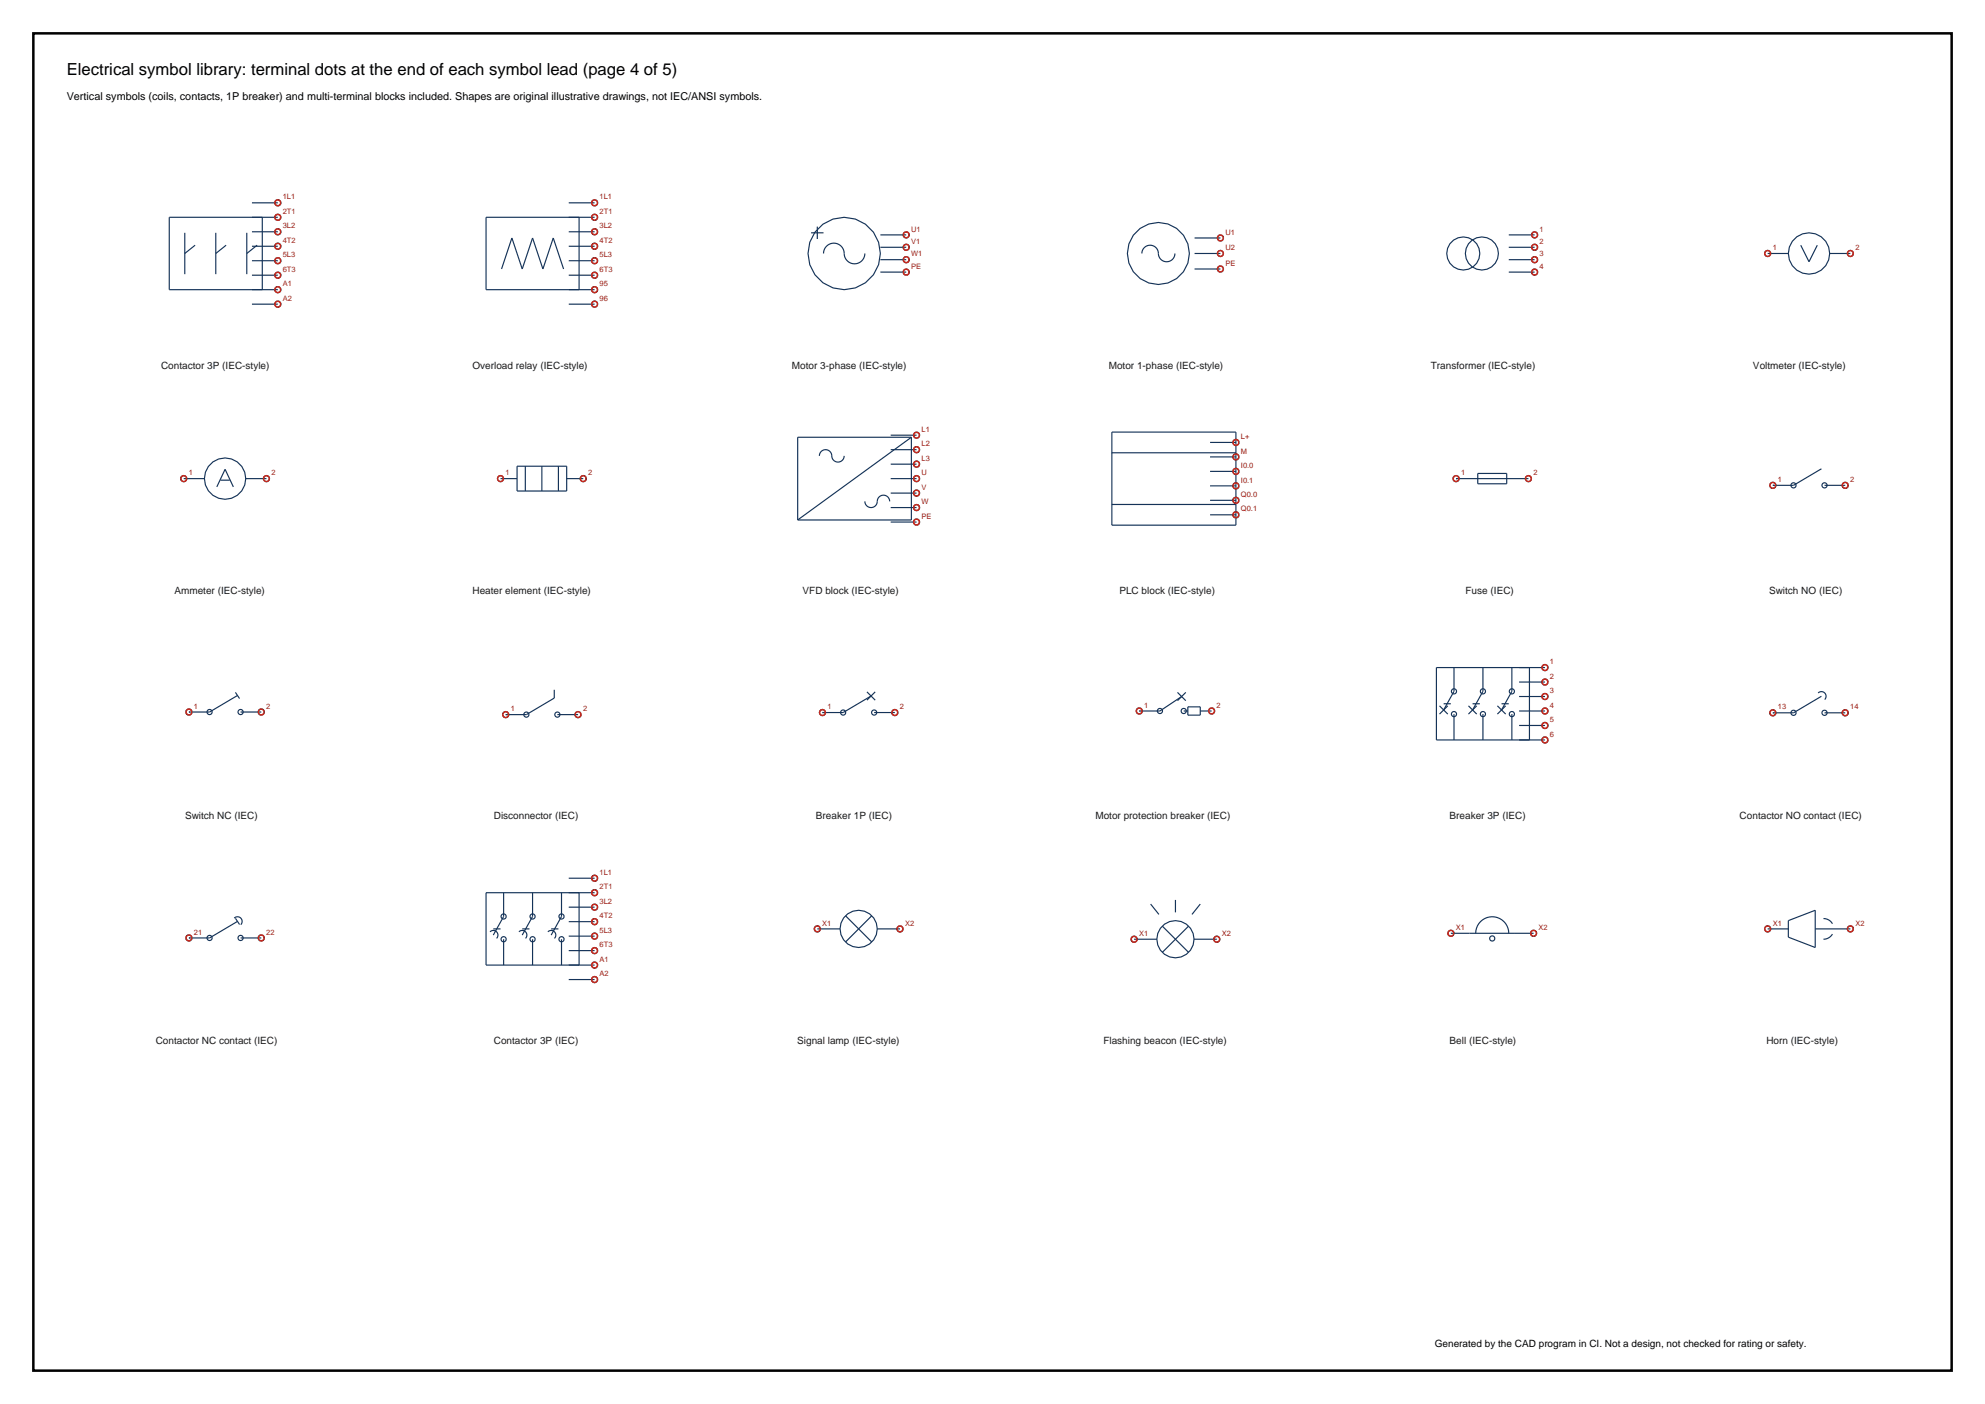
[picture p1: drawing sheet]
<svg xmlns="http://www.w3.org/2000/svg" width="420mm" height="297mm" viewBox="0 0 420 297" stroke-linecap="round" stroke-linejoin="round" font-family="sans-serif">
<path d="M7.1 7.1h405.8v282.8h-405.8z" fill="none" stroke="#000" stroke-width=".53"/>
<g fill="none" stroke="#143359" stroke-width=".25">
<path d="M39.1 49.2v8.8M41.3 51.9l-2.2 1.7M45.7 49.2v8.8M47.8 51.9l-2.1 1.7M52.2 49.2v8.8M53.3 42.9h5.5M53.3 49h5.5M53.3 52.1h5.5M53.3 55.2h5.5M53.3 58.2h5.5M54.4 51.9l-2.2 1.7M55.5 46v15.3"/>
<path d="M58.8 46h-23v15.3h23M106.1 56.9l2.2-6.6 2.2 6.6 2.2-6.6 2.2 6.6 2.2-6.6 2.1 6.6M120.3 42.9h5.5M120.3 49h5.5M120.3 52.1h5.5M120.3 55.2h5.5M120.3 58.2h5.5M122.5 46v15.3M125.8 46h-23v15.3h23M171.6 49.2h2.6M172.9 47.9v2.7M174.2 53.6a2.21 2.21 0 0 1 2.4-2.2 2.21 2.21 0 0 1 2 2.6 2.19 2.19 0 0 0 2.4 1.8 2.19 2.19 0 0 0 2-2.2"/>
<path d="M186.3 49.7h5.4M186.3 52.3h5.4M186.3 54.9h5.4M186.3 57.6h5.4M241.6 53.6a1.77 1.77 0 0 1 1.9-1.7 1.77 1.77 0 0 1 1.6 2 1.75 1.75 0 0 0 1.9 1.5 1.75 1.75 0 0 0 1.6-1.8M252.8 50.3h5.4M252.8 53.6h5.4M252.8 56.9h5.4M319.2 49.7h5.5M319.2 52.3h5.5M319.2 54.9h5.5M319.2 57.6h5.5"/>
<path d="M374 53.6h4.4M381 51.9l1.8 3.5 1.7-3.5M387.1 53.6h4.4M53.3 64.3h5.5M120.3 64.3h5.5M109.4 98.6h10.5v5.3h-10.5zM111.2 98.6v5.3M114.7 98.6v5.3M118.2 98.6v5.3M173.4 96.4a1.37 1.37 0 0 1 1.5-1.3 1.37 1.37 0 0 1 1.2 1.7 1.31 1.31 0 0 0 1.4 .9 1.31 1.31 0 0 0 1.1-1.3M188.5 92.1h5.4M188.5 95.1h5.4"/>
<path d="M188.5 98.2h5.4M192.8 92.5v17.5h-24M192.8 92.5h-24v17.5M192.8 92.5l-24 17.5M235.3 91.4h26.2v19.7h-26.2zM235.3 95.8h26.2M256 93.6h5.5M256 96.7h5.5M256 99.7h5.5M385.4 99.2l-5.9 3.5h-4.4M38.9 101.2h4.4M45.9 103l1.7-3.7 1.8 3.7"/>
<path d="M46.6 101.6h2M52 101.2h4.4M105.9 101.2h3.5M119.9 101.2h3.5M183 106.1a1.37 1.37 0 0 0 1.6 1.2 1.37 1.37 0 0 0 1.1-1.6 1.31 1.31 0 0 1 1.4-.9 1.31 1.31 0 0 1 1.1 1.3M188.5 101.2h5.4M188.5 104.3h5.4M188.5 107.4h5.4M188.5 110.4h5.4M235.3 106.7h26.2M256 102.8h5.5M256 105.8h5.5"/>
<path d="M256 108.9h5.5M308.1 101.2h15.3M308.1 101.2h.1M312.7 100.2h6.1v2.1h-6.1zM375.1 102.7h.1M386 102.7h4.4M40 150.6h.1M49.8 146.5l.9 1.3M50.2 147.1l-5.9 3.5h-4.3M50.9 150.6h4.4M107 151.2h.1M117.3 145.9v1.8l-5.9 3.5h-4.4"/>
<path d="M117.9 151.2h4.4M174 150.7h.1M183.4 146.4l1.8 1.7M184.3 147.2l-5.9 3.5h-4.4M185 150.7h4.3M185.2 146.4l-1.8 1.7M241.1 150.4h.1M249.1 146.5l1.8 1.7M250 147.3l-4.6 3.1h-4.3M250.5 150.4h.8M250.9 146.5l-1.8 1.7M251.3 149.5h2.7v1.8h-2.7z"/>
<path d="M254 150.4h2.4M304.6 149.3l1.7 1.8M305.5 148.9h1.5M306.3 149.3l-1.7 1.8M307.6 141.2v5l-2.1 4M307.6 151.1v5.4M310.7 149.3l1.8 1.8M311.6 148.9h1.5M312.5 149.3l-1.8 1.8M313.8 141.2v5l-2.2 4M313.8 151.1v5.4M316.8 149.3l1.8 1.8"/>
<path d="M317.7 148.9h1.5M318.6 149.3l-1.8 1.8M319.9 141.2v5l-2.2 4M319.9 151.1v5.4M321.4 150.4h5.5M321.4 144.3h5.5M321.4 147.3h5.5M321.4 153.5h5.5M323.6 141.2v15.3M326.9 141.2h-23v15.3h23M375.1 150.8h.1M384.7 146.6a.98 .98 0 0 1 1.4 0 .98 .98 0 0 1 0 1.4"/>
<path d="M385.4 147.3l-5.9 3.5h-4.4M386 150.8h4.4M40 198.4h.1M49.6 194.2a.98 .98 0 0 1 1.3 0 .98 .98 0 0 1 0 1.4M49.8 194.3l.9 1.3M50.2 194.9l-5.9 3.5h-4.3M50.9 198.4h4.4M103.7 197.1a.98 .98 0 0 1 1.4 0 .98 .98 0 0 1 0 1.4M104.4 196.5h1.5M106.6 188.8v5.1l-2.2 3.9M106.6 198.7v5.5M109.8 197.1a.98 .98 0 0 1 1.4 0 .98 .98 0 0 1 0 1.4"/>
<path d="M110.5 196.5h1.5M112.7 188.8v5.1l-2.2 3.9M112.7 198.7v5.5M115.9 197.1a.98 .98 0 0 1 1.4 0 .98 .98 0 0 1 0 1.4M116.6 196.5h1.6M118.8 188.8v5.1l-2.2 3.9M118.8 198.7v5.5M120.3 185.8h5.5M120.3 191.9h5.5M120.3 195h5.5M120.3 198h5.5M122.5 188.8v15.4"/>
<path d="M125.8 188.8h-23v15.4h23M172.9 196.5h4.8M178.9 193.7l5.6 5.6M184.5 193.7l-5.6 5.6M185.6 196.5h4.8M240 198.7h4.8M243.5 191.2l1.7 2.2M245.9 195.9l5.6 5.6M248.7 190.4v2.6M251.5 195.9l-5.6 5.6M252.6 198.7h4.9M254 191.2l-1.8 2.2"/>
<path d="M307 197.4h17.5M312.2 197.4a3.5 3.5 0 0 1 3.5-3.5 3.5 3.5 0 0 1 3.5 3.5M374 196.5h4.4M378.4 194.7l5.7-2.1v7.8l-5.7-2.2zM384.1 196.5h7.4M385.8 194.3a2.19 2.19 0 0 1 1.9 1.1M387.7 197.6a2.19 2.19 0 0 1-1.9 1.1M120.3 201.1h5.5M120.3 207.2h5.5"/>
<circle cx="58.8" cy="52.1" r=".66"/>
<circle cx="58.8" cy="55.2" r=".66"/>
<circle cx="58.8" cy="49" r=".66"/>
<circle cx="58.8" cy="58.2" r=".66"/>
<circle cx="58.8" cy="46" r=".66"/>
<circle cx="58.8" cy="42.9" r=".66"/>
<circle cx="125.8" cy="52.1" r=".66"/>
<circle cx="125.8" cy="49" r=".66"/>
<circle cx="125.8" cy="55.2" r=".66"/>
<circle cx="125.8" cy="58.2" r=".66"/>
<circle cx="125.8" cy="46" r=".66"/>
<circle cx="125.8" cy="42.9" r=".66"/>
<circle cx="178.6" cy="53.6" r="7.7"/>
<circle cx="191.7" cy="54.9" r=".66"/>
<circle cx="191.7" cy="49.7" r=".66"/>
<circle cx="191.7" cy="52.3" r=".66"/>
<circle cx="191.7" cy="57.6" r=".66"/>
<circle cx="245.1" cy="53.6" r="6.6"/>
<circle cx="258.2" cy="50.3" r=".66"/>
<circle cx="258.2" cy="53.6" r=".66"/>
<circle cx="258.2" cy="56.9" r=".66"/>
<circle cx="309.6" cy="53.6" r="3.5"/>
<circle cx="313.5" cy="53.6" r="3.5"/>
<circle cx="324.7" cy="52.3" r=".66"/>
<circle cx="324.7" cy="54.9" r=".66"/>
<circle cx="324.7" cy="57.6" r=".66"/>
<circle cx="324.7" cy="49.7" r=".66"/>
<circle cx="374" cy="53.6" r=".66"/>
<circle cx="382.8" cy="53.6" r="4.4"/>
<circle cx="391.5" cy="53.6" r=".66"/>
<circle cx="58.8" cy="64.3" r=".66"/>
<circle cx="58.8" cy="61.3" r=".66"/>
<circle cx="125.8" cy="64.3" r=".66"/>
<circle cx="125.8" cy="61.3" r=".66"/>
<circle cx="193.9" cy="92.1" r=".66"/>
<circle cx="193.9" cy="98.2" r=".66"/>
<circle cx="193.9" cy="95.1" r=".66"/>
<circle cx="261.5" cy="96.7" r=".66"/>
<circle cx="261.5" cy="99.7" r=".66"/>
<circle cx="261.5" cy="93.6" r=".66"/>
<circle cx="38.9" cy="101.2" r=".66"/>
<circle cx="47.6" cy="101.2" r="4.4"/>
<circle cx="56.4" cy="101.2" r=".66"/>
<circle cx="105.9" cy="101.2" r=".66"/>
<circle cx="123.4" cy="101.2" r=".66"/>
<circle cx="193.9" cy="110.4" r=".66"/>
<circle cx="193.9" cy="101.2" r=".66"/>
<circle cx="193.9" cy="104.3" r=".66"/>
<circle cx="193.9" cy="107.4" r=".66"/>
<circle cx="261.5" cy="108.9" r=".66"/>
<circle cx="261.5" cy="102.8" r=".66"/>
<circle cx="261.5" cy="105.8" r=".66"/>
<circle cx="308.1" cy="101.2" r=".66"/>
<circle cx="323.4" cy="101.2" r=".66"/>
<circle cx="375.1" cy="102.7" r=".66"/>
<circle cx="379.5" cy="102.7" r=".55"/>
<circle cx="386" cy="102.7" r=".55"/>
<circle cx="390.4" cy="102.7" r=".66"/>
<circle cx="40" cy="150.6" r=".66"/>
<circle cx="44.3" cy="150.6" r=".55"/>
<circle cx="50.9" cy="150.6" r=".55"/>
<circle cx="55.3" cy="150.6" r=".66"/>
<circle cx="107" cy="151.2" r=".66"/>
<circle cx="111.4" cy="151.2" r=".55"/>
<circle cx="117.9" cy="151.2" r=".55"/>
<circle cx="122.3" cy="151.2" r=".66"/>
<circle cx="174" cy="150.7" r=".66"/>
<circle cx="178.4" cy="150.7" r=".55"/>
<circle cx="185" cy="150.7" r=".55"/>
<circle cx="189.3" cy="150.7" r=".66"/>
<circle cx="241.1" cy="150.4" r=".66"/>
<circle cx="245.4" cy="150.4" r=".55"/>
<circle cx="250.5" cy="150.4" r=".55"/>
<circle cx="256.4" cy="150.4" r=".66"/>
<circle cx="307.6" cy="151.1" r=".55"/>
<circle cx="307.6" cy="146.2" r=".55"/>
<circle cx="313.8" cy="151.1" r=".55"/>
<circle cx="313.8" cy="146.2" r=".55"/>
<circle cx="319.9" cy="151.1" r=".55"/>
<circle cx="319.9" cy="146.2" r=".55"/>
<circle cx="326.9" cy="153.5" r=".66"/>
<circle cx="326.9" cy="150.4" r=".66"/>
<circle cx="326.9" cy="141.2" r=".66"/>
<circle cx="326.9" cy="144.3" r=".66"/>
<circle cx="326.9" cy="156.5" r=".66"/>
<circle cx="326.9" cy="147.3" r=".66"/>
<circle cx="375.1" cy="150.8" r=".66"/>
<circle cx="379.5" cy="150.8" r=".55"/>
<circle cx="386" cy="150.8" r=".55"/>
<circle cx="390.4" cy="150.8" r=".66"/>
<circle cx="40" cy="198.4" r=".66"/>
<circle cx="44.3" cy="198.4" r=".55"/>
<circle cx="50.9" cy="198.4" r=".55"/>
<circle cx="55.3" cy="198.4" r=".66"/>
<circle cx="106.6" cy="193.9" r=".55"/>
<circle cx="106.6" cy="198.7" r=".55"/>
<circle cx="112.7" cy="193.9" r=".55"/>
<circle cx="112.7" cy="198.7" r=".55"/>
<circle cx="118.8" cy="193.9" r=".55"/>
<circle cx="118.8" cy="198.7" r=".55"/>
<circle cx="125.8" cy="198" r=".66"/>
<circle cx="125.8" cy="185.8" r=".66"/>
<circle cx="125.8" cy="195" r=".66"/>
<circle cx="125.8" cy="188.8" r=".66"/>
<circle cx="125.8" cy="191.9" r=".66"/>
<circle cx="172.9" cy="196.5" r=".66"/>
<circle cx="181.7" cy="196.5" r="3.9"/>
<circle cx="190.4" cy="196.5" r=".66"/>
<circle cx="240" cy="198.7" r=".66"/>
<circle cx="248.7" cy="198.7" r="3.9"/>
<circle cx="257.5" cy="198.7" r=".66"/>
<circle cx="307" cy="197.4" r=".66"/>
<circle cx="315.7" cy="198.5" r=".55"/>
<circle cx="324.5" cy="197.4" r=".66"/>
<circle cx="374" cy="196.5" r=".66"/>
<circle cx="391.5" cy="196.5" r=".66"/>
<circle cx="125.8" cy="201.1" r=".66"/>
<circle cx="125.8" cy="207.2" r=".66"/>
<circle cx="125.8" cy="204.2" r=".66"/>
</g>
<g fill="none" stroke="#c7291f" stroke-width=".32">
<circle cx="58.8" cy="58.2" r=".62"/>
<circle cx="58.8" cy="49" r=".62"/>
<circle cx="58.8" cy="42.9" r=".62"/>
<circle cx="58.8" cy="52.1" r=".62"/>
<circle cx="58.8" cy="46" r=".62"/>
<circle cx="58.8" cy="55.2" r=".62"/>
<circle cx="125.8" cy="58.2" r=".62"/>
<circle cx="125.8" cy="52.1" r=".62"/>
<circle cx="125.8" cy="46" r=".62"/>
<circle cx="125.8" cy="42.9" r=".62"/>
<circle cx="125.8" cy="49" r=".62"/>
<circle cx="125.8" cy="55.2" r=".62"/>
<circle cx="191.7" cy="54.9" r=".62"/>
<circle cx="191.7" cy="49.7" r=".62"/>
<circle cx="191.7" cy="52.3" r=".62"/>
<circle cx="191.7" cy="57.6" r=".62"/>
<circle cx="258.2" cy="50.3" r=".62"/>
<circle cx="258.2" cy="53.6" r=".62"/>
<circle cx="258.2" cy="56.9" r=".62"/>
<circle cx="324.7" cy="49.7" r=".62"/>
<circle cx="324.7" cy="52.3" r=".62"/>
<circle cx="324.7" cy="54.9" r=".62"/>
<circle cx="324.7" cy="57.6" r=".62"/>
<circle cx="374" cy="53.6" r=".62"/>
<circle cx="391.5" cy="53.6" r=".62"/>
<circle cx="58.8" cy="64.3" r=".62"/>
<circle cx="58.8" cy="61.3" r=".62"/>
<circle cx="125.8" cy="61.3" r=".62"/>
<circle cx="125.8" cy="64.3" r=".62"/>
<circle cx="193.9" cy="92.1" r=".62"/>
<circle cx="193.9" cy="95.1" r=".62"/>
<circle cx="193.9" cy="98.2" r=".62"/>
<circle cx="261.5" cy="96.7" r=".62"/>
<circle cx="261.5" cy="99.7" r=".62"/>
<circle cx="261.5" cy="93.6" r=".62"/>
<circle cx="38.9" cy="101.2" r=".62"/>
<circle cx="56.4" cy="101.2" r=".62"/>
<circle cx="105.9" cy="101.2" r=".62"/>
<circle cx="123.4" cy="101.2" r=".62"/>
<circle cx="193.9" cy="107.4" r=".62"/>
<circle cx="193.9" cy="101.2" r=".62"/>
<circle cx="193.9" cy="104.3" r=".62"/>
<circle cx="193.9" cy="110.4" r=".62"/>
<circle cx="261.5" cy="108.9" r=".62"/>
<circle cx="261.5" cy="105.8" r=".62"/>
<circle cx="261.5" cy="102.8" r=".62"/>
<circle cx="308.1" cy="101.2" r=".62"/>
<circle cx="323.4" cy="101.2" r=".62"/>
<circle cx="375.1" cy="102.7" r=".62"/>
<circle cx="390.4" cy="102.7" r=".62"/>
<circle cx="40" cy="150.6" r=".62"/>
<circle cx="55.3" cy="150.6" r=".62"/>
<circle cx="107" cy="151.2" r=".62"/>
<circle cx="122.3" cy="151.2" r=".62"/>
<circle cx="174" cy="150.7" r=".62"/>
<circle cx="189.3" cy="150.7" r=".62"/>
<circle cx="241.1" cy="150.4" r=".62"/>
<circle cx="256.4" cy="150.4" r=".62"/>
<circle cx="326.9" cy="150.4" r=".62"/>
<circle cx="326.9" cy="147.3" r=".62"/>
<circle cx="326.9" cy="153.5" r=".62"/>
<circle cx="326.9" cy="144.3" r=".62"/>
<circle cx="326.9" cy="141.2" r=".62"/>
<circle cx="326.9" cy="156.5" r=".62"/>
<circle cx="375.1" cy="150.8" r=".62"/>
<circle cx="390.4" cy="150.8" r=".62"/>
<circle cx="40" cy="198.4" r=".62"/>
<circle cx="55.3" cy="198.4" r=".62"/>
<circle cx="125.8" cy="198" r=".62"/>
<circle cx="125.8" cy="195" r=".62"/>
<circle cx="125.8" cy="185.8" r=".62"/>
<circle cx="125.8" cy="191.9" r=".62"/>
<circle cx="125.8" cy="188.8" r=".62"/>
<circle cx="172.9" cy="196.5" r=".62"/>
<circle cx="190.4" cy="196.5" r=".62"/>
<circle cx="240" cy="198.7" r=".62"/>
<circle cx="257.5" cy="198.7" r=".62"/>
<circle cx="307" cy="197.4" r=".62"/>
<circle cx="324.5" cy="197.4" r=".62"/>
<circle cx="374" cy="196.5" r=".62"/>
<circle cx="391.5" cy="196.5" r=".62"/>
<circle cx="125.8" cy="201.1" r=".62"/>
<circle cx="125.8" cy="207.2" r=".62"/>
<circle cx="125.8" cy="204.2" r=".62"/>
</g>
<text font-size="3.5" x="14.1" y="15.9">Electrical symbol library: terminal dots at the end of each symbol lead (page 4 of 5)</text>
<text font-size="2.3" x="14.1" y="21.2">Vertical symbols (coils, contacts, 1P breaker) and multi-terminal blocks included. Shapes are original illustrative drawings, not IEC/ANSI symbols.</text>
<g font-size="2.1" fill="#1a1a1a">
<text x="34.1" y="78">Contactor 3P (IEC-style)</text>
<text x="100" y="78">Overload relay (IEC-style)</text>
<text x="167.6" y="78">Motor 3-phase (IEC-style)</text>
<text x="234.6" y="78">Motor 1-phase (IEC-style)</text>
<text x="302.8" y="78">Transformer (IEC-style)</text>
<text x="370.9" y="78">Voltmeter (IEC-style)</text>
<text x="36.9" y="125.6">Ammeter (IEC-style)</text>
<text x="100" y="125.6">Heater element (IEC-style)</text>
<text x="169.8" y="125.6">VFD block (IEC-style)</text>
<text x="236.9" y="125.6">PLC block (IEC-style)</text>
<text x="310.1" y="125.6">Fuse (IEC)</text>
<text x="374.3" y="125.6">Switch NO (IEC)</text>
<text x="39.2" y="173.2">Switch NC (IEC)</text>
<text x="104.5" y="173.2">Disconnector (IEC)</text>
<text x="172.6" y="173.2">Breaker 1P (IEC)</text>
<text x="231.8" y="173.2">Motor protection breaker (IEC)</text>
<text x="306.7" y="173.2">Breaker 3P (IEC)</text>
<text x="368.1" y="173.2">Contactor NO contact (IEC)</text>
<text x="32.9" y="220.8">Contactor NC contact (IEC)</text>
<text x="104.5" y="220.8">Contactor 3P (IEC)</text>
<text x="168.7" y="220.8">Signal lamp (IEC-style)</text>
<text x="233.5" y="220.8">Flashing beacon (IEC-style)</text>
<text x="306.7" y="220.8">Bell (IEC-style)</text>
<text x="373.7" y="220.8">Horn (IEC-style)</text>
</g>
<text font-size="2.1" x="303.6" y="285">Generated by the CAD program in CI. Not a design, not checked for rating or safety.</text>
<g font-size="1.6" fill="#991a0d">
<text x="59.8" y="42.2">1L1</text>
<text x="59.8" y="45.3">2T1</text>
<text x="126.9" y="42.2">1L1</text>
<text x="126.9" y="45.3">2T1</text>
<text x="59.8" y="48.3">3L2</text>
<text x="59.8" y="51.4">4T2</text>
<text x="126.9" y="48.3">3L2</text>
<text x="126.9" y="51.4">4T2</text>
<text x="192.8" y="49">U1</text>
<text x="192.8" y="51.6">V1</text>
<text x="259.3" y="49.6">U1</text>
<text x="259.3" y="52.9">U2</text>
<text x="325.8" y="49">1</text>
<text x="325.8" y="51.6">2</text>
<text x="375.1" y="52.9">1</text>
<text x="392.6" y="52.9">2</text>
<text x="59.8" y="54.4">5L3</text>
<text x="59.8" y="57.5">6T3</text>
<text x="126.9" y="54.4">5L3</text>
<text x="126.9" y="57.5">6T3</text>
<text x="192.8" y="54.2">W1</text>
<text x="192.8" y="56.9">PE</text>
<text x="259.3" y="56.2">PE</text>
<text x="325.8" y="54.2">3</text>
<text x="325.8" y="56.9">4</text>
<text x="59.8" y="60.6">A1</text>
<text x="59.8" y="63.6">A2</text>
<text x="126.9" y="60.6">95</text>
<text x="126.9" y="63.6">96</text>
<text x="195" y="91.4">L1</text>
<text x="195" y="94.4">L2</text>
<text x="262.6" y="92.9">L+</text>
<text x="262.6" y="95.9">M</text>
<text x="39.9" y="100.5">1</text>
<text x="57.4" y="100.5">2</text>
<text x="107" y="100.5">1</text>
<text x="124.5" y="100.5">2</text>
<text x="195" y="97.5">L3</text>
<text x="195" y="100.5">U</text>
<text x="262.6" y="99">I0.0</text>
<text x="309.1" y="100.5">1</text>
<text x="324.4" y="100.5">2</text>
<text x="376.2" y="102">1</text>
<text x="391.5" y="102">2</text>
<text x="195" y="103.6">V</text>
<text x="195" y="106.7">W</text>
<text x="262.6" y="102.1">I0.1</text>
<text x="262.6" y="105.1">Q0.0</text>
<text x="195" y="109.7">PE</text>
<text x="262.6" y="108.2">Q0.1</text>
<text x="327.9" y="140.5">1</text>
<text x="327.9" y="143.6">2</text>
<text x="41" y="149.9">1</text>
<text x="56.3" y="149.9">2</text>
<text x="242.1" y="149.7">1</text>
<text x="257.4" y="149.7">2</text>
<text x="327.9" y="146.6">3</text>
<text x="327.9" y="149.7">4</text>
<text x="108.1" y="150.5">1</text>
<text x="123.4" y="150.5">2</text>
<text x="175.1" y="150">1</text>
<text x="190.4" y="150">2</text>
<text x="327.9" y="152.8">5</text>
<text x="327.9" y="155.8">6</text>
<text x="376.2" y="150.1">13</text>
<text x="391.5" y="150.1">14</text>
<text x="126.9" y="185.1">1L1</text>
<text x="126.9" y="188.1">2T1</text>
<text x="126.9" y="191.2">3L2</text>
<text x="41" y="197.7">21</text>
<text x="56.3" y="197.7">22</text>
<text x="126.9" y="194.3">4T2</text>
<text x="126.9" y="197.3">5L3</text>
<text x="174" y="195.8">X1</text>
<text x="191.5" y="195.8">X2</text>
<text x="241" y="198">X1</text>
<text x="258.5" y="198">X2</text>
<text x="308" y="196.7">X1</text>
<text x="325.5" y="196.7">X2</text>
<text x="375.1" y="195.8">X1</text>
<text x="392.6" y="195.8">X2</text>
<text x="126.9" y="200.4">6T3</text>
<text x="126.9" y="203.4">A1</text>
<text x="126.9" y="206.5">A2</text>
</g>
</svg>
